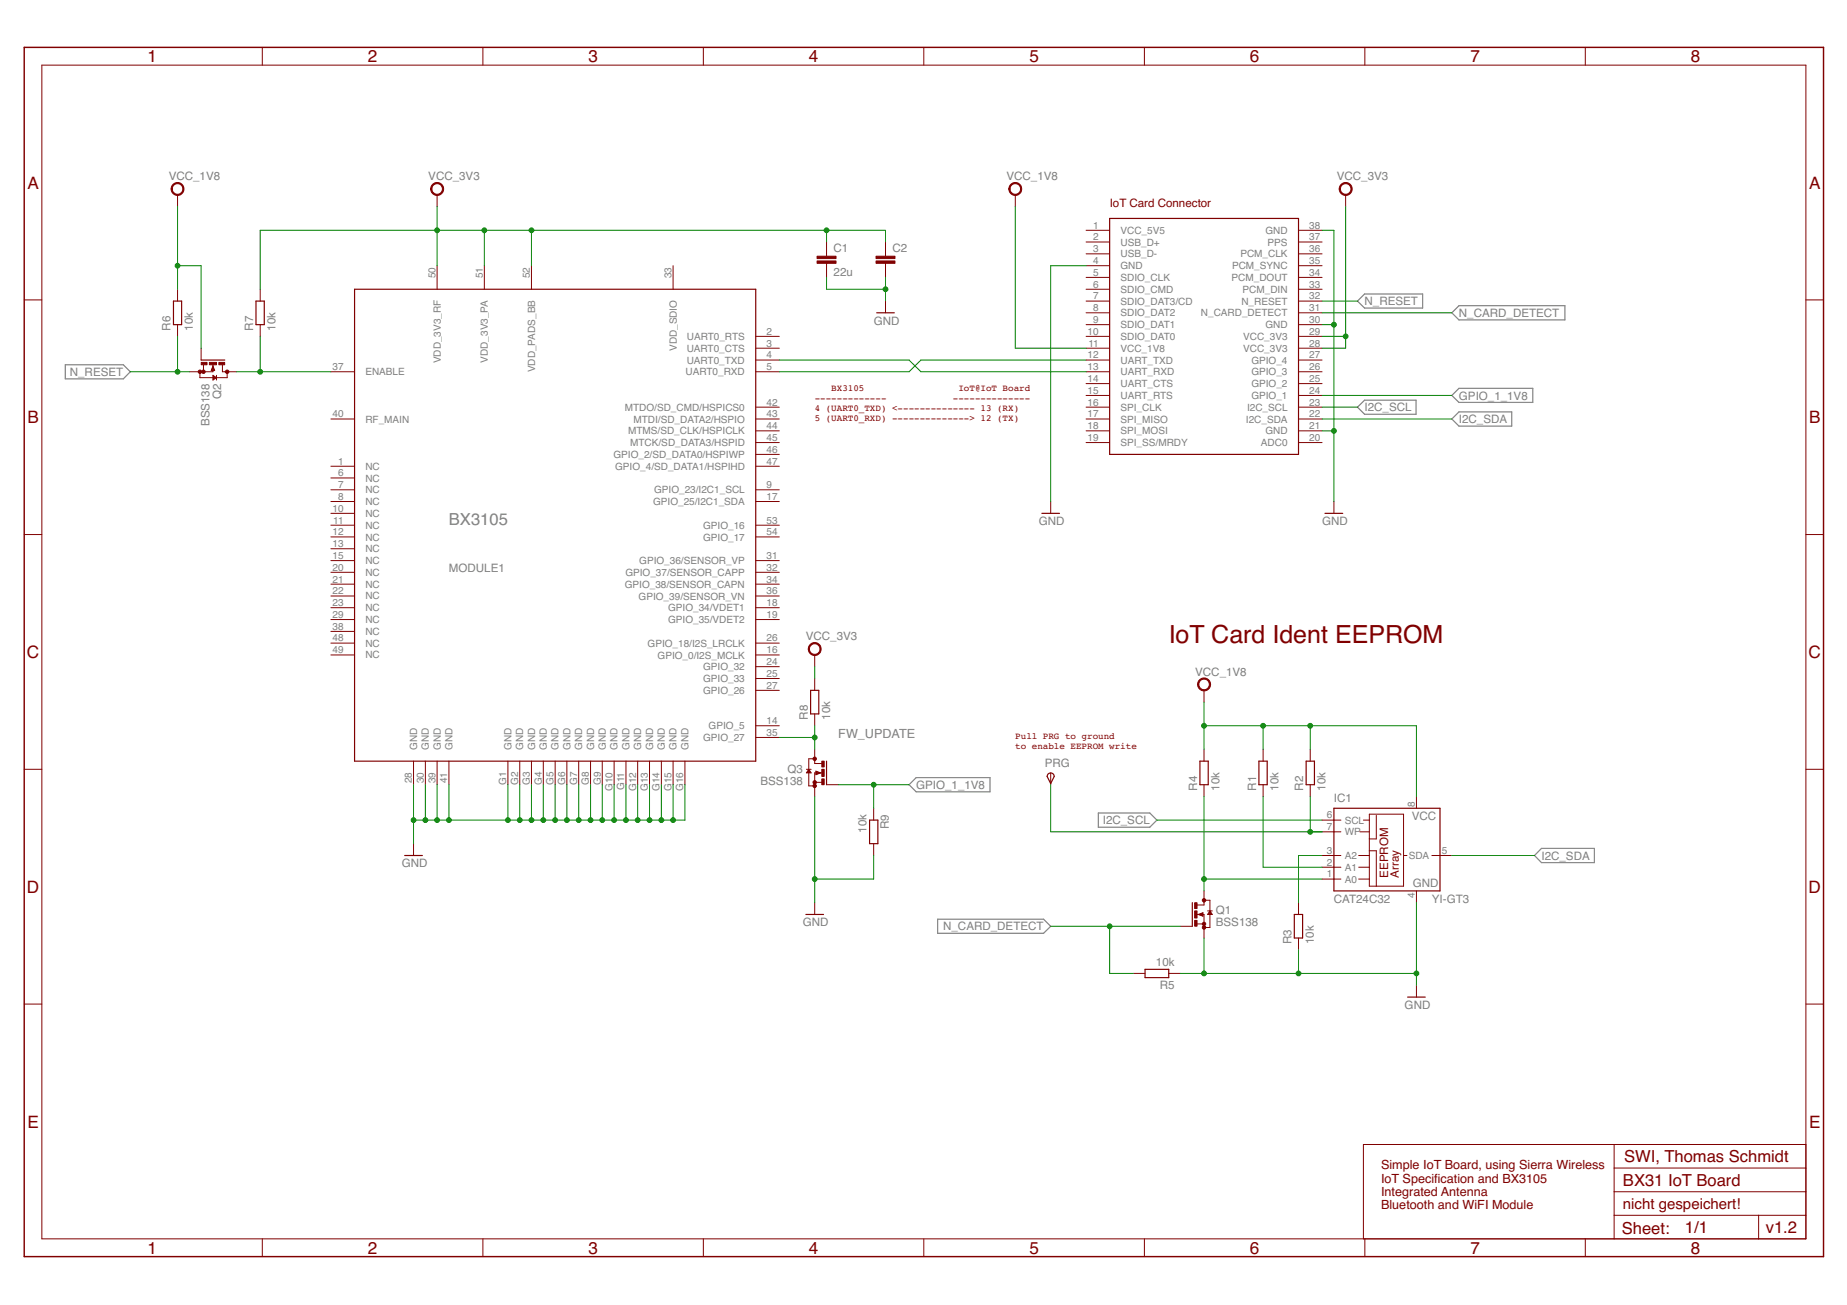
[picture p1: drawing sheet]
<svg xmlns="http://www.w3.org/2000/svg" width="297mm" height="210mm" viewBox="0 0 297 210" stroke-linecap="round" stroke-linejoin="round" font-family="sans-serif">
<path d="M10.5 58.7h9.3l1.2 1.1-1.2 1.1h-9.3zM218.3 48.4l1.2-1.1h9.3v2.3h-9.3zM233.5 50.3l1.1-1.1h17.1v2.3h-17.1zM218.3 65.5l1.2-1.1h8.2v2.2h-8.2zM233.5 67.4l1.1-1.1h8.5v2.2h-8.5zM233.5 63.6l1.1-1.1h11.9v2.2h-11.9zM146.2 126.2l1.1-1.1h11.9v2.3h-11.9zM176.6 130.8h8.3l1.2 1.1-1.2 1.2h-8.3zM247.9 136.5h8.5v2.2h-8.5l-1.1-1.1zM150.8 147.8h17l1.2 1.2-1.2 1.1h-17z" fill="none" stroke="#808080" stroke-width=".19"/>
<g fill="none" stroke="#800000" stroke-width=".16">
<path d="M6.7 10.5h283.7v188.8h-283.7zM42.2 7.6v2.9M77.7 7.6v2.9M113.1 7.6v2.9M148.6 7.6v2.9M184 7.6v2.9M219.5 7.6v2.9M255 7.6v2.9M28.6 31.3v1.9M70.3 31.3v1.9M132.9 38.9v2.3M142.4 38.9v2.3"/>
<path d="M163.3 31.3v1.9M174.7 37h3.8M174.7 38.9h3.8M208.8 37h3.8M208.8 38.9h3.8M216.4 31.3v1.9M3.9 48.2h2.8M28.6 46.5v1.9M28.6 52.2v1.9M32.2 59.8v.9h4.3v-.9M32.3 56v1.9M32.7 58.7v1.1"/>
<path d="M34.2 58.7v1.1h-3.7M34.2 58.9l.3 .7h-.5zM35.8 58.7v1.1h2.2M41.8 46.5v1.9M41.8 52.2v1.9M53.2 59.8h3.8M70.3 42.7v3.8M77.9 42.7v3.8M85.5 42.7v3.8M108.2 42.7v3.8M121.5 54.1h3.8M121.5 56h3.8"/>
<path d="M121.5 57.9h3.8M121.5 59.8h3.8M132.9 42.4v2.2M142.4 42.4v2.2M142.4 48.4v1.9M174.7 40.8h3.8M174.7 42.7h3.8M174.7 44.6h3.8M174.7 46.5h3.8M174.7 48.4h3.8M174.7 50.3h3.8M174.7 52.2h3.8"/>
<path d="M174.7 54.1h3.8M174.7 56h3.8M174.7 57.9h3.8M174.7 59.8h3.8M208.8 40.8h3.8M208.8 42.7h3.8M208.8 44.6h3.8M208.8 46.5h3.8M208.8 48.4h3.8M208.8 50.3h3.8M208.8 52.2h3.8M208.8 54.1h3.8"/>
<path d="M208.8 56h3.8M208.8 57.9h3.8M208.8 59.8h3.8M290.4 48.2h2.9M34.2 60.4l.6 .3-.6 .4zM34.8 60.4v.7M53.2 67.4h3.8M53.2 75h3.8M53.2 76.9h3.8M53.2 78.8h3.8M121.5 65.5h3.8M121.5 67.4h3.8"/>
<path d="M121.5 69.3h3.8M121.5 71.2h3.8M121.5 75h3.8M121.5 78.8h3.8M121.5 73.1h3.8M174.7 61.7h3.8M174.7 63.6h3.8M174.7 65.5h3.8M174.7 67.4h3.8M174.7 69.3h3.8M174.7 71.2h3.8M208.8 61.7h3.8"/>
<path d="M208.8 63.6h3.8M208.8 65.5h3.8M208.8 67.4h3.8M208.8 69.3h3.8M208.8 71.2h3.8M3.9 86h2.8M53.2 80.7h3.8M53.2 82.6h3.8M53.2 84.5h3.8M53.2 86.4h3.8M53.2 88.3h3.8M53.2 90.2h3.8"/>
<path d="M53.2 92.1h3.8M53.2 94h3.8M53.2 95.9h3.8M53.2 97.7h3.8M53.2 99.7h3.8M121.5 80.7h3.8M121.5 84.5h3.8M121.5 86.4h3.8M121.5 90.2h3.8M121.5 92.1h3.8M121.5 94h3.8M121.5 95.9h3.8"/>
<path d="M121.5 97.7h3.8M121.5 99.7h3.8M169 80.7v1.9M214.5 80.7v1.9M290.4 86h2.9M53.2 101.6h3.8M53.2 103.4h3.8M53.2 105.3h3.8M121.5 103.4h3.8M121.5 105.3h3.8M121.5 118.6h3.8M121.5 116.7h3.8"/>
<path d="M121.5 111h3.8M121.5 109.1h3.8M121.5 107.2h3.8M131 105.3v1.9M131 109.1v1.9M131 114.8v1.9M193.6 111v1.9M3.9 123.7h2.8M66.5 122.4v3.8M66.5 135.7v1.9M68.4 122.4v3.8M70.3 122.4v3.8"/>
<path d="M72.2 122.4v3.8M81.7 122.4v3.8M83.6 122.4v3.8M85.5 122.4v3.8M87.4 122.4v3.8M89.3 122.4v3.8M91.2 122.4v3.8M93.1 122.4v3.8M95 122.4v3.8M96.9 122.4v3.8M98.8 122.4v3.8M100.7 122.4v3.8"/>
<path d="M102.6 122.4v3.8M104.5 122.4v3.8M106.4 122.4v3.8M108.2 122.4v3.8M110.2 122.4v3.8M129.7 123.7h.8M130.1 123.7l.4 .6h-.8zM131 120.5v2.3h1.2M131 122h-.9v4.4h.9M131 125.8h1.2M131.2 124l.8 .3-.8 .3zM132.2 124.3h-1.2v3.8"/>
<path d="M132.9 126.2h1.9M140.5 130v1.9M140.5 135.7v1.9M169 124.3v1.9M193.6 120.5v1.9M193.6 126.2v1.9M203.1 120.5v1.9M203.1 126.2v1.9M210.7 120.5v1.9M210.7 126.2v1.9M212.6 137.6h3M212.6 139.5h3"/>
<path d="M212.6 131.9h3M212.6 133.8h3M218.5 137.6h1.7M218.5 139.5h1.7M218.7 133.8h1.5M219.3 131.9h.9M220.2 131h5.5v11.5h-5.5zM220.2 136.8h1.1v5.7M221.3 131.1v3.8h-1.1M225.7 137.6h.6M227.8 128.1v1.9M230.3 137.6h3.2"/>
<path d="M290.4 123.7h2.9M131 145.2v1.9M182.3 156.6h1.8M188 156.6h1.8M189.8 149h1.9M192.5 147.1h1.1v3.8M192.5 148.6h1.1M192.7 147.1l.8-.3v.6zM193.6 143.3v2.3h-1.1M193.6 144.8h1v4.4h-1M194.2 146.5h.8M194.6 146.5l.4 .6h-.8z"/>
<path d="M208.8 145.2v1.9M208.8 150.9v1.9M212.6 141.4h3M218.5 141.4h1.7M227.8 143.3v1.9M227.8 158.5v1.9M3.9 161.5h2.8M290.4 161.5h2.9M42.2 199.3v2.8M77.7 199.3v2.8M113.1 199.3v2.8M148.6 199.3v2.8"/>
<path d="M184 199.3v2.8M219.5 199.3v2.8M255 199.3v2.8M259.6 195.5h30.8M259.6 184.1v15.2M259.6 191.7h30.8M259.6 187.9h30.8M282.8 195.5v3.8M290.4 184.1h-71.1v15.2"/>
</g>
<g fill="none" stroke="#800000" stroke-width=".19">
<path d="M178.5 35.1h30.3v38h-30.3zM27.9 48.4h1.3v3.8h-1.3zM32.3 57.9h3.9M34.2 59.1l-.1 .4h.3l-.2-.4M41.2 48.4h1.3v3.8h-1.3zM57 46.5h64.5v75.9h-64.5zM141 50.3h2.8M34.3 60.6l.3 .1-.3 .2zM167.6 82.6h2.8M213.1 82.6h2.8M130.4 111h1.3v3.8h-1.3zM65.1 137.6h2.8"/>
<path d="M130.1 123.9l.2 .3h-.4zM131.7 124.3l-.4-.2v.4l.5-.2M132.9 122.4v3.8M139.8 131.9h1.4v3.8h-1.4zM168.5 124.5a.58 .58 0 0 1 .7-.1 .58 .58 0 0 1 .3 .5l-.5 1.1-.6-1.1zM193 122.4h1.3v3.8h-1.3zM202.5 122.4h1.3v3.8h-1.3zM210.1 122.4h1.3v3.8h-1.3zM214.5 130h17.1v13.3h-17.1zM129.6 147.1h2.8M184.1 155.9h3.9v1.3h-3.9zM191.7 145.2v3.8"/>
<path d="M192.9 147.1l.5 .2v-.4l-.4 .2M194.6 146.7l.2 .3h-.4zM208.2 147.1h1.3v3.8h-1.3zM226.4 160.4h2.8"/>
</g>
<path d="M3.9 7.6h289.4v194.5h-289.4z" fill="none" stroke="#800000" stroke-width=".23"/>
<g fill="#800000" stroke="#800000" stroke-width=".16">
<path d="M215.7 29.6a1.05 1.05 0 0 1 1.6 .3 1.05 1.05 0 0 1-.6 1.5 1.05 1.05 0 0 1-1.3-1h.2a.85 .85 0 0 1 1.1-.8 .85 .85 0 0 1 .3 1.4 .85 .85 0 0 1-1.4-.4v-.2h-.2v-.3z" fill-rule="evenodd"/>
<path d="M69.6 29.6a1.05 1.05 0 0 1 1.6 .3 1.05 1.05 0 0 1-.7 1.5 1.05 1.05 0 0 1-1.2-1h.1a.85 .85 0 0 1 1.2-.8 .85 .85 0 0 1 .3 1.4 .85 .85 0 0 1-1.4-.4l-.1-.2h-.1v-.3z" fill-rule="evenodd"/>
<path d="M162.6 29.6a1.04 1.04 0 0 1 1.6 .3 1.04 1.04 0 0 1-.7 1.5 1.04 1.04 0 0 1-1.3-1h.2a.86 .86 0 0 1 1.3-.7 .86 .86 0 0 1 .1 1.4 .86 .86 0 0 1-1.3-.5l-.1-.2h-.2l.1-.3z" fill-rule="evenodd"/>
<path d="M193 109.3a1.05 1.05 0 0 1 1.6 .3 1.05 1.05 0 0 1-.7 1.5 1.05 1.05 0 0 1-1.3-1h.2a.85 .85 0 0 1 1.2-.8 .85 .85 0 0 1 .2 1.4 .85 .85 0 0 1-1.4-.4v-.2h-.2v-.3z" fill-rule="evenodd"/>
<path d="M27.9 29.6a1.04 1.04 0 0 1 1.6 .3 1.04 1.04 0 0 1-.7 1.5 1.04 1.04 0 0 1-1.3-1h.2a.86 .86 0 0 1 1.3-.7 .86 .86 0 0 1 .1 1.4 .86 .86 0 0 1-1.4-.5v-.2h-.2l.1-.3z" fill-rule="evenodd"/>
<path d="M130.3 103.6a1.04 1.04 0 0 1 1.6 .3 1.04 1.04 0 0 1-.6 1.5 1.04 1.04 0 0 1-1.3-1h.2a.86 .86 0 0 1 1.2-.7 .86 .86 0 0 1 .2 1.4 .86 .86 0 0 1-1.4-.5v-.2h-.2v-.3z" fill-rule="evenodd"/>
<circle cx="193.6" cy="149.2" r=".28"/>
<circle cx="193.6" cy="148.6" r=".28"/>
<circle cx="193.6" cy="144.8" r=".28"/>
<circle cx="32.2" cy="59.8" r=".28"/>
<circle cx="32.7" cy="59.8" r=".28"/>
<circle cx="36.5" cy="59.8" r=".28"/>
<circle cx="131" cy="126.4" r=".28"/>
<circle cx="131" cy="125.8" r=".28"/>
<circle cx="131" cy="122" r=".28"/>
</g>
<g fill="#800000" stroke="#800000" stroke-width=".16">
<path d="M192.1 145.2h.4v.9h-.4z"/>
<path d="M192.1 148h.4v1h-.4z"/>
<path d="M192.1 146.5h.4v1.2h-.4z"/>
<path d="M35.2 58.3h.9v.4h-.9z"/>
<path d="M32.4 58.3h.9v.4h-.9z"/>
<path d="M33.7 58.3h1.1v.4h-1.1z"/>
<path d="M132.2 122.4h.3v1h-.3z"/>
<path d="M132.2 125.3h.3v.9h-.3z"/>
<path d="M132.2 123.7h.3v1.2h-.3z"/>
<path d="M131.4 42h3.1v.4h-3.1z"/>
<path d="M131.4 41.2h3.1v.4h-3.1z"/>
<path d="M140.9 42h3v.4h-3z"/>
<path d="M140.9 41.2h3v.4h-3z"/>
</g>
<g fill="none" stroke="#008000" stroke-width=".16">
<path d="M28.6 33.2v13.3M70.3 33.2v9.5M77.9 37v5.7M85.5 37v5.7M132.9 37v1.9M142.4 38.9v-1.9h-100.6v9.5M163.3 33.2v22.8h11.4M212.6 37h1.9v43.7M216.4 33.2v22.8h-3.8M21 59.8h9.5M28.6 42.7h3.7v13.3M28.6 54.1v5.7"/>
<path d="M38 59.8h15.2M41.8 54.1v5.7M125.3 57.9h20.9l1.9 1.9h26.6M132.9 44.6v1.9h9.5M142.4 44.6v3.8M174.7 42.7h-5.7v38M174.7 57.9h-26.6l-1.9 1.9h-20.9M212.6 52.2h1.9M212.6 54.1h3.8M212.6 48.4h5.7M212.6 50.3h20.9M212.6 69.3h1.9"/>
<path d="M212.6 65.5h5.7M212.6 67.4h20.9M212.6 63.6h20.9M125.3 118.6h5.7M131 107.2v1.9M131 116.7v3.8M193.6 116.7h34.2v11.4M193.6 112.9v7.6M203.1 116.7v3.8M210.7 116.7v3.8M66.5 126.2v9.5M68.4 126.2v5.7"/>
<path d="M70.3 126.2v5.7M72.2 126.2v5.7M81.7 126.2v5.7M83.6 126.2v5.7M85.5 126.2v5.7M87.4 126.2v5.7M89.3 126.2v5.7M91.2 126.2v5.7M93.1 126.2v5.7M95 126.2v5.7M96.9 126.2v5.7M98.8 126.2v5.7"/>
<path d="M100.7 126.2v5.7M102.6 126.2v5.7M104.5 126.2v5.7M106.4 126.2v5.7M108.2 126.2v5.7M110.2 126.2v5.7h-43.7M131 128.1v17.1M134.8 126.2h11.4M140.5 126.2v3.8M140.5 137.6v3.8h-9.5M169 126.2v7.6h43.6M186.1 131.9h26.5"/>
<path d="M193.6 128.1v15.2M203.1 128.1v11.4h9.5M210.7 128.1v5.7M212.6 137.6h-3.8v7.6M233.5 137.6h13.3M169 149h20.8M178.5 149v7.6h3.8M189.8 156.6h38M193.6 150.9v5.7M193.6 141.4h19M208.8 152.8v3.8M227.8 145.2v13.3"/>
</g>
<g fill="#008000" stroke="#008000" stroke-width=".16">
<circle cx="66.5" cy="131.9" r=".38"/>
<circle cx="68.4" cy="131.9" r=".38"/>
<circle cx="70.3" cy="131.9" r=".38"/>
<circle cx="72.2" cy="131.9" r=".38"/>
<circle cx="81.7" cy="131.9" r=".38"/>
<circle cx="83.6" cy="131.9" r=".38"/>
<circle cx="85.5" cy="131.9" r=".38"/>
<circle cx="87.4" cy="131.9" r=".38"/>
<circle cx="89.3" cy="131.9" r=".38"/>
<circle cx="91.2" cy="131.9" r=".38"/>
<circle cx="93.1" cy="131.9" r=".38"/>
<circle cx="95" cy="131.9" r=".38"/>
<circle cx="98.8" cy="131.9" r=".38"/>
<circle cx="96.9" cy="131.9" r=".38"/>
<circle cx="104.5" cy="131.9" r=".38"/>
<circle cx="102.6" cy="131.9" r=".38"/>
<circle cx="100.7" cy="131.9" r=".38"/>
<circle cx="108.2" cy="131.9" r=".38"/>
<circle cx="106.4" cy="131.9" r=".38"/>
<circle cx="214.5" cy="52.2" r=".38"/>
<circle cx="214.5" cy="69.3" r=".38"/>
<circle cx="227.8" cy="156.6" r=".38"/>
<circle cx="208.8" cy="156.6" r=".38"/>
<circle cx="193.6" cy="156.6" r=".38"/>
<circle cx="131" cy="141.4" r=".38"/>
<circle cx="142.4" cy="46.5" r=".38"/>
<circle cx="216.4" cy="54.1" r=".38"/>
<circle cx="70.3" cy="37" r=".38"/>
<circle cx="77.9" cy="37" r=".38"/>
<circle cx="85.5" cy="37" r=".38"/>
<circle cx="132.9" cy="37" r=".38"/>
<circle cx="28.6" cy="59.8" r=".38"/>
<circle cx="210.7" cy="133.8" r=".38"/>
<circle cx="193.6" cy="141.4" r=".38"/>
<circle cx="193.6" cy="116.7" r=".38"/>
<circle cx="203.1" cy="116.7" r=".38"/>
<circle cx="210.7" cy="116.7" r=".38"/>
<circle cx="28.6" cy="42.7" r=".38"/>
<circle cx="178.5" cy="149" r=".38"/>
<circle cx="41.8" cy="59.8" r=".38"/>
<circle cx="140.5" cy="126.2" r=".38"/>
<circle cx="131" cy="118.6" r=".38"/>
</g>
<text font-size="4" fill="#800000" x="188" y="103.4">IoT Card Ident EEPROM</text>
<g font-size="2.8" fill="#800000">
<text x="23.7" y="10">1</text>
<text x="59.2" y="10">2</text>
<text x="94.6" y="10">3</text>
<text x="130.1" y="10">4</text>
<text x="165.5" y="10">5</text>
<text x="201" y="10">6</text>
<text x="236.5" y="10">7</text>
<text x="271.9" y="10">8</text>
<text x="4.4" y="30.3">A</text>
<text x="290.9" y="30.3">A</text>
<text x="4.4" y="68.1">B</text>
<text x="290.9" y="68.1">B</text>
<text x="4.3" y="105.8">C</text>
<text x="290.8" y="105.8">C</text>
<text x="4.3" y="143.6">D</text>
<text x="290.8" y="143.6">D</text>
<text x="4.4" y="181.4">E</text>
<text x="290.9" y="181.4">E</text>
<text x="23.7" y="201.7">1</text>
<text x="59.2" y="201.7">2</text>
<text x="94.6" y="201.7">3</text>
<text x="130.1" y="201.7">4</text>
<text x="165.5" y="201.7">5</text>
<text x="201" y="201.7">6</text>
<text x="236.5" y="201.7">7</text>
<text x="271.9" y="201.7">8</text>
</g>
<text font-size="2.7" fill="#808080" x="72.2" y="84.5">BX3105</text>
<g font-size="2.7" fill="#800000">
<text x="261" y="190.7">BX31 IoT Board</text>
<text x="261.2" y="186.9">SWI, Thomas Schmidt</text>
<text x="260.8" y="198.4">Sheet:</text>
<text x="271" y="198.3">1/1</text>
<text x="284" y="198.3">v1.2</text>
</g>
<text font-size="2.4" fill="#800000" x="261" y="194.5">nicht gespeichert!</text>
<text font-size="2" fill="#808080" x="134.8" y="118.6">FW_UPDATE</text>
<g font-size="2" fill="#800000">
<text x="222.1" y="188">Simple IoT Board, using Sierra Wireless</text>
<text x="222.1" y="190.2">IoT Specifcation and BX3105</text>
<text x="230.7" y="190.2">i</text>
<text x="222.1" y="192.4">Integrated Antenna</text>
<text x="222.1" y="194.5">Bluetooth and WiFI Module</text>
</g>
<g font-size="1.9" fill="#808080">
<text x="27.1" y="29">VCC_1V8</text>
<text x="68.9" y="29">VCC_3V3</text>
<text x="161.9" y="29">VCC_1V8</text>
<text x="215" y="29">VCC_3V3</text>
<text x="134.1" y="40.5">C1</text>
<text x="143.5" y="40.5">C2</text>
<text x="134.1" y="44.3">22u</text>
<text x="27.4" y="53.2" transform="rotate(-90 27.4 53.2)">R6</text>
<text x="31" y="53.2" transform="rotate(-90 31 53.2)">10k</text>
<text x="40.7" y="53.2" transform="rotate(-90 40.7 53.2)">R7</text>
<text x="44.3" y="53.2" transform="rotate(-90 44.3 53.2)">10k</text>
<text x="140.5" y="52.2">GND</text>
<text x="219.4" y="49.1">N_RESET</text>
<text x="234.6" y="51">N_CARD_DETECT</text>
<text x="11.2" y="60.5">N_RESET</text>
<text x="35.6" y="64.2" transform="rotate(-90 35.6 64.2)">Q2</text>
<text x="234.6" y="64.3">GPIO_1_1V8</text>
<text x="33.7" y="68.5" transform="rotate(-90 33.7 68.5)">BSS138</text>
<text x="219.4" y="66.2">I2C_SCL</text>
<text x="234.6" y="68.1">I2C_SDA</text>
<text x="167.1" y="84.5">GND</text>
<text x="212.6" y="84.5">GND</text>
<text x="72.2" y="92.1">MODULE1</text>
<text x="129.6" y="103">VCC_3V3</text>
<text x="192.2" y="108.7">VCC_1V8</text>
<text x="129.9" y="115.8" transform="rotate(-90 129.9 115.8)">R8</text>
<text x="133.5" y="115.8" transform="rotate(-90 133.5 115.8)">10k</text>
<text x="126.6" y="124.3">Q3</text>
<text x="168" y="123.4">PRG</text>
<text x="122.3" y="126.2">BSS138</text>
<text x="147.3" y="126.9">GPIO_1_1V8</text>
<text x="192.5" y="127.2" transform="rotate(-90 192.5 127.2)">R4</text>
<text x="196.1" y="127.2" transform="rotate(-90 196.1 127.2)">10k</text>
<text x="202" y="127.2" transform="rotate(-90 202 127.2)">R1</text>
<text x="205.6" y="127.2" transform="rotate(-90 205.6 127.2)">10k</text>
<text x="209.6" y="127.2" transform="rotate(-90 209.6 127.2)">R2</text>
<text x="213.2" y="127.2" transform="rotate(-90 213.2 127.2)">10k</text>
<text x="214.5" y="129.1">IC1</text>
<text x="227" y="131.9">VCC</text>
<text x="139.4" y="134" transform="rotate(-90 139.4 134)">10k</text>
<text x="143" y="133.3" transform="rotate(-90 143 133.3)">R9</text>
<text x="177.4" y="132.6">I2C_SCL</text>
<text x="64.6" y="139.5">GND</text>
<text x="227.2" y="142.7">GND</text>
<text x="247.9" y="138.3">I2C_SDA</text>
<text x="129.1" y="149">GND</text>
<text x="151.7" y="149.7">N_CARD_DETECT</text>
<text x="195.5" y="149">BSS138</text>
<text x="195.5" y="147.1">Q1</text>
<text x="214.5" y="145.2">CAT24C32</text>
<text x="230.3" y="145.2">YI-GT3</text>
<text x="185.9" y="155.4">10k</text>
<text x="207.7" y="151.8" transform="rotate(-90 207.7 151.8)">R3</text>
<text x="211.3" y="151.8" transform="rotate(-90 211.3 151.8)">10k</text>
<text x="186.5" y="159">R5</text>
<text x="225.9" y="162.3">GND</text>
</g>
<g font-size="1.9" fill="#800000">
<text x="178.5" y="33.2">IoT Card Connector</text>
<text x="223.2" y="141.2" transform="rotate(-90 223.2 141.2)">EEPROM</text>
<text x="225" y="141.2" transform="rotate(-90 225 141.2)">Array</text>
</g>
<g font-size="1.6" fill="#808080">
<text x="175.8" y="36.8">1</text>
<text x="175.8" y="38.7">2</text>
<text x="175.8" y="40.6">3</text>
<text x="180.2" y="37.6">VCC_5V5</text>
<text x="180.2" y="39.5">USB_D+</text>
<text x="180.2" y="41.4">USB_D-</text>
<text x="199.5" y="41.4">PCM_CLK</text>
<text x="203.5" y="37.6">GND</text>
<text x="203.9" y="39.5">PPS</text>
<text x="210.6" y="36.8">38</text>
<text x="210.6" y="38.7">37</text>
<text x="210.6" y="40.6">36</text>
<text x="70" y="44.8" transform="rotate(-90 70 44.8)">50</text>
<text x="77.6" y="44.8" transform="rotate(-90 77.6 44.8)">51</text>
<text x="85.2" y="44.8" transform="rotate(-90 85.2 44.8)">52</text>
<text x="108" y="44.8" transform="rotate(-90 108 44.8)">33</text>
<text x="175.8" y="42.5">4</text>
<text x="175.8" y="44.4">5</text>
<text x="175.8" y="46.3">6</text>
<text x="180.2" y="43.3">GND</text>
<text x="180.2" y="45.2">SDIO_CLK</text>
<text x="180.2" y="47.1">SDIO_CMD</text>
<text x="198.1" y="45.2">PCM_DOUT</text>
<text x="198.1" y="43.3">PCM_SYNC</text>
<text x="199.8" y="47.1">PCM_DIN</text>
<text x="210.6" y="42.5">35</text>
<text x="210.6" y="44.4">34</text>
<text x="210.6" y="46.3">33</text>
<text x="123.3" y="53.8">2</text>
<text x="174.9" y="53.8">10</text>
<text x="175.8" y="48.2">7</text>
<text x="175.8" y="50.1">8</text>
<text x="175.8" y="51.9">9</text>
<text x="180.2" y="49">SDIO_DAT3/CD</text>
<text x="180.2" y="50.9">SDIO_DAT2</text>
<text x="180.2" y="52.8">SDIO_DAT1</text>
<text x="193.1" y="50.9">N_CARD_DETECT</text>
<text x="199.6" y="49">N_RESET</text>
<text x="203.5" y="52.8">GND</text>
<text x="210.6" y="48.2">32</text>
<text x="210.6" y="50.1">31</text>
<text x="210.6" y="51.9">30</text>
<text x="210.6" y="53.8">29</text>
<text x="53.5" y="59.5">37</text>
<text x="70.9" y="58.4" transform="rotate(-90 70.9 58.4)">VDD_3V3_RF</text>
<text x="78.5" y="58.3" transform="rotate(-90 78.5 58.3)">VDD_3V3_PA</text>
<text x="86.1" y="59.9" transform="rotate(-90 86.1 59.9)">VDD_PADS_BB</text>
<text x="108.8" y="56.5" transform="rotate(-90 108.8 56.5)">VDD_SDIO</text>
<text x="110.4" y="58.5">UART0_TXD</text>
<text x="110.4" y="56.6">UART0_CTS</text>
<text x="110.5" y="54.7">UART0_RTS</text>
<text x="123.3" y="59.5">5</text>
<text x="123.3" y="57.6">4</text>
<text x="123.3" y="55.7">3</text>
<text x="174.9" y="57.6">12</text>
<text x="174.9" y="59.5">13</text>
<text x="175" y="55.7">11</text>
<text x="180.2" y="54.7">SDIO_DAT0</text>
<text x="180.2" y="56.6">VCC_1V8</text>
<text x="180.2" y="58.5">UART_TXD</text>
<text x="199.9" y="54.7">VCC_3V3</text>
<text x="199.9" y="56.6">VCC_3V3</text>
<text x="201.3" y="58.5">GPIO_4</text>
<text x="210.6" y="55.7">28</text>
<text x="210.6" y="57.6">27</text>
<text x="210.6" y="59.5">26</text>
<text x="58.8" y="60.4">ENABLE</text>
<text x="110.2" y="60.4">UART0_RXD</text>
<text x="123.3" y="65.2">42</text>
<text x="174.9" y="61.4">14</text>
<text x="174.9" y="63.3">15</text>
<text x="174.9" y="65.2">16</text>
<text x="180.2" y="60.4">UART_RXD</text>
<text x="180.2" y="62.3">UART_CTS</text>
<text x="180.2" y="64.2">UART_RTS</text>
<text x="201.3" y="60.4">GPIO_3</text>
<text x="201.3" y="62.3">GPIO_2</text>
<text x="201.3" y="64.2">GPIO_1</text>
<text x="210.6" y="61.4">25</text>
<text x="210.6" y="63.3">24</text>
<text x="210.6" y="65.2">23</text>
<text x="53.5" y="67.1">40</text>
<text x="58.8" y="68">RF_MAIN</text>
<text x="100.5" y="66.1">MTDO/SD_CMD/HSPICS0</text>
<text x="101" y="69.9">MTMS/SD_CLK/HSPICLK</text>
<text x="101.4" y="71.8">MTCK/SD_DATA3/HSPID</text>
<text x="101.9" y="68">MTDI/SD_DATA2/HSPIO</text>
<text x="123.3" y="70.9">45</text>
<text x="123.3" y="69">44</text>
<text x="123.3" y="67.1">43</text>
<text x="174.9" y="67.1">17</text>
<text x="174.9" y="69">18</text>
<text x="174.9" y="70.9">19</text>
<text x="180.2" y="66.1">SPI_CLK</text>
<text x="180.2" y="68">SPI_MISO</text>
<text x="180.2" y="69.9">SPI_MOSI</text>
<text x="180.2" y="71.8">SPI_SS/MRDY</text>
<text x="200.4" y="68">I2C_SDA</text>
<text x="200.6" y="66.1">I2C_SCL</text>
<text x="202.8" y="71.8">ADC0</text>
<text x="203.5" y="69.9">GND</text>
<text x="210.6" y="67.1">22</text>
<text x="210.6" y="69">21</text>
<text x="210.6" y="70.9">20</text>
<text x="54.4" y="74.7">1</text>
<text x="54.4" y="76.6">6</text>
<text x="58.8" y="75.6">NC</text>
<text x="58.8" y="77.5">NC</text>
<text x="98.7" y="73.7">GPIO_2/SD_DATA0/HSPIWP</text>
<text x="98.9" y="75.6">GPIO_4/SD_DATA1/HSPIHD</text>
<text x="123.3" y="74.7">47</text>
<text x="123.3" y="72.8">46</text>
<text x="53.5" y="82.3">10</text>
<text x="54.4" y="78.5">7</text>
<text x="54.4" y="80.4">8</text>
<text x="58.8" y="79.3">NC</text>
<text x="58.8" y="81.2">NC</text>
<text x="58.8" y="83.1">NC</text>
<text x="105" y="81.2">GPIO_25/I2C1_SDA</text>
<text x="105.2" y="79.4">GPIO_23/I2C1_SCL</text>
<text x="123.3" y="80.4">17</text>
<text x="123.3" y="78.5">9</text>
<text x="53.5" y="86.1">12</text>
<text x="53.5" y="88">13</text>
<text x="53.5" y="89.9">15</text>
<text x="53.6" y="84.2">11</text>
<text x="58.8" y="85">NC</text>
<text x="58.8" y="86.9">NC</text>
<text x="58.8" y="88.8">NC</text>
<text x="113.1" y="86.9">GPIO_17</text>
<text x="113.1" y="85">GPIO_16</text>
<text x="123.3" y="89.9">31</text>
<text x="123.3" y="86.1">54</text>
<text x="123.3" y="84.2">53</text>
<text x="53.5" y="91.8">20</text>
<text x="53.5" y="93.7">21</text>
<text x="53.5" y="95.6">22</text>
<text x="58.8" y="90.7">NC</text>
<text x="58.8" y="92.6">NC</text>
<text x="58.8" y="94.5">NC</text>
<text x="100.5" y="94.5">GPIO_38/SENSOR_CAPN</text>
<text x="100.6" y="92.6">GPIO_37/SENSOR_CAPP</text>
<text x="102.8" y="90.7">GPIO_36/SENSOR_VP</text>
<text x="123.3" y="95.6">36</text>
<text x="123.3" y="93.7">34</text>
<text x="123.3" y="91.8">32</text>
<text x="53.5" y="97.5">23</text>
<text x="53.5" y="99.4">29</text>
<text x="53.5" y="101.3">38</text>
<text x="58.8" y="96.4">NC</text>
<text x="58.8" y="98.3">NC</text>
<text x="58.8" y="100.2">NC</text>
<text x="102.7" y="96.4">GPIO_39/SENSOR_VN</text>
<text x="107.4" y="100.2">GPIO_35/VDET2</text>
<text x="107.4" y="98.3">GPIO_34/VDET1</text>
<text x="123.3" y="99.4">19</text>
<text x="123.3" y="97.5">18</text>
<text x="53.5" y="103.2">48</text>
<text x="53.5" y="105.1">49</text>
<text x="58.8" y="102.1">NC</text>
<text x="58.8" y="104">NC</text>
<text x="58.8" y="105.9">NC</text>
<text x="104.1" y="104">GPIO_18/I2S_LRCLK</text>
<text x="105.8" y="105.9">GPIO_0/I2S_MCLK</text>
<text x="113.1" y="107.8">GPIO_32</text>
<text x="123.3" y="107">24</text>
<text x="123.3" y="105.1">16</text>
<text x="123.3" y="103.2">26</text>
<text x="113.1" y="111.6">GPIO_26</text>
<text x="113.1" y="109.7">GPIO_33</text>
<text x="123.3" y="110.8">27</text>
<text x="123.3" y="108.9">25</text>
<text x="113.1" y="119.2">GPIO_27</text>
<text x="114" y="117.3">GPIO_5</text>
<text x="123.3" y="118.4">35</text>
<text x="123.3" y="116.5">14</text>
<text x="66.2" y="126" transform="rotate(-90 66.2 126)">28</text>
<text x="67.1" y="120.7" transform="rotate(-90 67.1 120.7)">GND</text>
<text x="68.1" y="126" transform="rotate(-90 68.1 126)">30</text>
<text x="69" y="120.7" transform="rotate(-90 69 120.7)">GND</text>
<text x="70" y="126" transform="rotate(-90 70 126)">39</text>
<text x="70.9" y="120.7" transform="rotate(-90 70.9 120.7)">GND</text>
<text x="71.9" y="126" transform="rotate(-90 71.9 126)">41</text>
<text x="72.8" y="120.7" transform="rotate(-90 72.8 120.7)">GND</text>
<text x="82.3" y="120.7" transform="rotate(-90 82.3 120.7)">GND</text>
<text x="84.2" y="120.7" transform="rotate(-90 84.2 120.7)">GND</text>
<text x="86.1" y="120.7" transform="rotate(-90 86.1 120.7)">GND</text>
<text x="87.9" y="120.7" transform="rotate(-90 87.9 120.7)">GND</text>
<text x="89.8" y="120.7" transform="rotate(-90 89.8 120.7)">GND</text>
<text x="91.7" y="120.7" transform="rotate(-90 91.7 120.7)">GND</text>
<text x="93.6" y="120.7" transform="rotate(-90 93.6 120.7)">GND</text>
<text x="95.5" y="120.7" transform="rotate(-90 95.5 120.7)">GND</text>
<text x="97.4" y="120.7" transform="rotate(-90 97.4 120.7)">GND</text>
<text x="99.3" y="120.7" transform="rotate(-90 99.3 120.7)">GND</text>
<text x="101.2" y="120.7" transform="rotate(-90 101.2 120.7)">GND</text>
<text x="103.1" y="120.7" transform="rotate(-90 103.1 120.7)">GND</text>
<text x="105" y="120.7" transform="rotate(-90 105 120.7)">GND</text>
<text x="106.9" y="120.7" transform="rotate(-90 106.9 120.7)">GND</text>
<text x="108.8" y="120.7" transform="rotate(-90 108.8 120.7)">GND</text>
<text x="110.7" y="120.7" transform="rotate(-90 110.7 120.7)">GND</text>
<text x="81.4" y="126.3" transform="rotate(-90 81.4 126.3)">G1</text>
<text x="83.3" y="126.3" transform="rotate(-90 83.3 126.3)">G2</text>
<text x="85.2" y="126.3" transform="rotate(-90 85.2 126.3)">G3</text>
<text x="87.1" y="126.3" transform="rotate(-90 87.1 126.3)">G4</text>
<text x="89" y="126.3" transform="rotate(-90 89 126.3)">G5</text>
<text x="90.9" y="126.3" transform="rotate(-90 90.9 126.3)">G6</text>
<text x="92.8" y="126.3" transform="rotate(-90 92.8 126.3)">G7</text>
<text x="94.7" y="126.3" transform="rotate(-90 94.7 126.3)">G8</text>
<text x="96.6" y="126.3" transform="rotate(-90 96.6 126.3)">G9</text>
<text x="98.5" y="127.2" transform="rotate(-90 98.5 127.2)">G10</text>
<text x="100.4" y="127.1" transform="rotate(-90 100.4 127.1)">G11</text>
<text x="102.3" y="127.2" transform="rotate(-90 102.3 127.2)">G12</text>
<text x="104.2" y="127.2" transform="rotate(-90 104.2 127.2)">G13</text>
<text x="106.1" y="127.2" transform="rotate(-90 106.1 127.2)">G14</text>
<text x="108" y="127.2" transform="rotate(-90 108 127.2)">G15</text>
<text x="109.9" y="127.2" transform="rotate(-90 109.9 127.2)">G16</text>
<text x="213.4" y="131.6">6</text>
<text x="227.5" y="129.7" transform="rotate(-90 227.5 129.7)">8</text>
<text x="213.4" y="137.3">3</text>
<text x="213.4" y="133.5">7</text>
<text x="216.3" y="132.5">SCL</text>
<text x="216.3" y="134.4">WP</text>
<text x="231.9" y="137.3">5</text>
<text x="213.4" y="141.1">1</text>
<text x="213.4" y="139.2">2</text>
<text x="216.3" y="142">A0</text>
<text x="216.3" y="140.1">A1</text>
<text x="216.3" y="138.2">A2</text>
<text x="226.5" y="138.2">SDA</text>
<text x="227.5" y="144.4" transform="rotate(-90 227.5 144.4)">4</text>
</g>
<g font-size="1.5" fill="#800000">
<text x="131" y="64.5">-------------</text>
<text x="133.7" y="62.9">BX3105</text>
<text x="153.2" y="64.5">--------------</text>
<text x="154.1" y="62.9">IoT@IoT Board</text>
<text x="131" y="66.1">4 (UART0_TXD) &lt;-------------- 13 (RX)</text>
<text x="131" y="67.7">5 (UART0_RXD) --------------&gt; 12 (TX)</text>
<text x="163.3" y="118.9">Pull PRG to ground</text>
<text x="163.3" y="120.5">to enable EEPROM write</text>
</g>
</svg>
